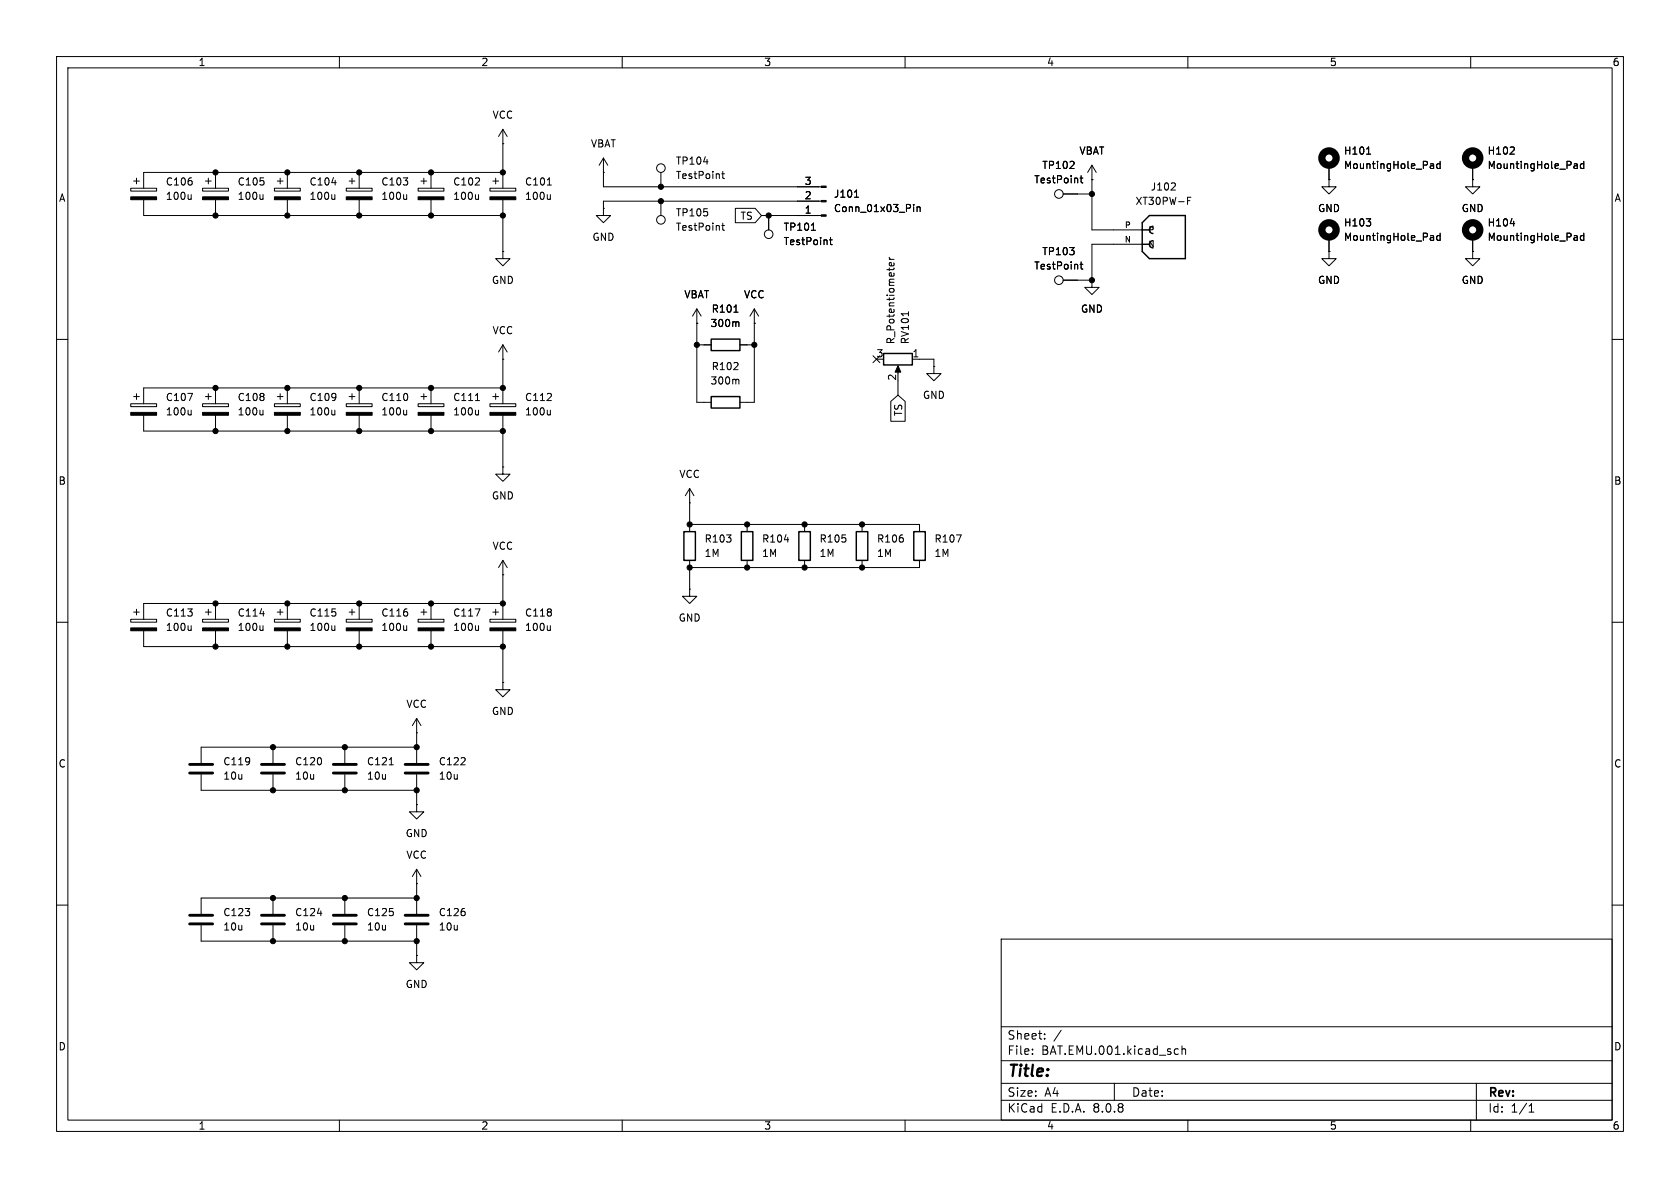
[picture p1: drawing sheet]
<svg xmlns="http://www.w3.org/2000/svg" width="297mm" height="210mm" viewBox="0 0 297 210" stroke-linecap="round" stroke-linejoin="round" font-family="sans-serif">
<g fill="none" stroke="#000" stroke-width=".18">
<path d="M10 10h277v190h-277zM12 12h273v186h-273zM60 10v2M110 10v2M160 10v2M210 10v2M260 10v2M23.1 33.3h4.6v.5h-4.6zM23.6 32h1M24.1 31.5v1M25.4 35.3v2.8h63.5M33.8 34.4v.9"/>
<path d="M33.8 35.1l-.2 .2M35.8 33.3h4.6v.5h-4.6zM36.3 32h1M36.8 31.5v1M38.1 30.5v2.8M38.1 35.3v2.8M46.5 34.4v.9M46.5 35.1l-.2 .2M48.5 33.3h4.6v.5h-4.6zM49 32h1M49.5 31.5v1M50.8 30.5v2.8"/>
<path d="M50.8 35.3v2.8M58.7 32.3h.7M59.2 34.4v.9M59.2 35.1l-.2 .2M61.2 33.3h4.6v.5h-4.6zM61.7 32h1M62.2 31.5v1M63.5 30.5v2.8M63.5 35.3v2.8M71.9 35.1l-.2 .2M71.9 34.4v.9M73.9 33.3h4.6v.5h-4.6z"/>
<path d="M74.4 32h1M74.9 31.5v1M76.2 30.5v2.8M76.2 35.3v2.8M84.6 34.4v.9M84.6 35.1l-.2 .2M86.6 33.3h4.6v.5h-4.6zM87.1 32h1M87.6 31.5v1M88.9 25.4h.1M88.9 30.5h-63.5v2.8M88.9 22.9v10.4"/>
<path d="M88.9 35.3v9.2M88.9 22.9l-.8 1.2M88.9 22.9l.8 1.2M96.8 32.7h.7M97.3 35.1l-.2 .2M97.3 34.4v.9M106.7 30.5h.1M106.7 36.8v1.3h1.2l-1.2 1.3-1.3-1.3h1.3M106.7 36.8h.1M106.7 27.9v5.1h38.5M106.7 27.9l-.8 1.3M106.7 27.9l.7 1.3"/>
<path d="M116.8 30.5v2.5M116.8 35.6v2.5M124.4 28.6h.8M127.6 30.7h.5M127.6 39.9h.5M127.8 30.3v1.1l.3 .2M127.8 39.4v1.1l.3 .2M130 36.8h3.5l1.1 1.3-1.1 1.3h-3.5zM134.6 38.1h10.6M135.9 38.1v2.5M145.2 35.6h-38.5v1.2M151.1 34.9h.7"/>
<path d="M161.5 36.1v.2M161.5 36.6v.8M162.1 36.6v.8M162.1 36.7l.2-.1h.3l.1 .8M188 34.3h5M190.9 31.5h.5M191.1 31.1v1l.3 .2M193 31.8h.1M193 29.2l-.7 1.3M193 29.2v11.4h8.9M193 29.2l.8 1.3M207.7 32.4l.1 .2-.1 .3-.7 .7h.8"/>
<path d="M209.9 34.9h.6M209.9 35.5h.5M234.9 31.8v1.2h1.3l-1.3 1.3-1.2-1.3h1.2M234.9 31.8h.1M234.9 29.2v2.6M241.5 38.7h.8l-.4 .5M241.6 27.2h.7M242.3 39.3v.5M253 28.9h.3l.1 .2v.7M253.4 29.7l-.4 .1M253.4 29.2l-.4 .1M254.6 29l-.4-.1-.2 .3 .1 .5h.5"/>
<path d="M254.6 28.5v1.3M260.3 31.8v1.2h1.3l-1.3 1.3-1.2-1.3h1.2M260.3 31.8h.1M260.3 29.2v2.6M266.9 27.2h.8M267 39.5h.8M267.7 26.1v.4M278.4 28.9h.3l.1 .2v.7M278.8 29.7l-.4 .1M278.8 29.2l-.4 .1M280 29l-.4-.1-.2 .3 .1 .5h.5M280 28.5v1.3"/>
<path d="M88.9 44.5v1.2h1.3l-1.3 1.3-1.3-1.3h1.3M88.9 44.5h.1M123.2 57.2h.1M123.2 54.6l-.8 1.3M123.2 54.6v16.5h2.5M123.2 54.6l.8 1.3M129.8 55.2h.7M130.3 56.9l.3 .2v.6M133.3 57.2h.1M133.3 54.6l-.7 1.3M133.3 54.6v16.5h-2.5M133.3 54.6l.8 1.3"/>
<path d="M143.4 40.7h.8M146.6 42.4h.5M146.8 42v1.1l.3 .2M157.2 45.5l.3 .4M157.2 45.9h.9M158 46.5l.1 .3-.2 .2-.6-.1v-.4l.2-.1 .1 .6M160.6 55.1v.7M188 49.5h5M190.9 46.7h.5M191.1 46.3v1.1l.3 .2M193 49.5v1.3h1.3l-1.3 1.3-1.2-1.3h1.2M193 49.5h.1"/>
<path d="M201.9 43.2h-8.9v6.3M234.9 44.5v1.2h1.3l-1.3 1.3-1.2-1.3h1.2M234.9 44.5h.1M234.9 41.9v2.6M253 41.6h.3l.1 .2v.7M253.4 42.4l-.4 .1M253.4 41.9l-.4 .1M254.6 41.2v1.3M254.6 41.7l-.4-.1-.2 .3 .1 .5h.5M260.3 44.5v1.2h1.3l-1.3 1.3-1.2-1.3h1.2M260.3 44.5h.1M260.3 41.9v2.6"/>
<path d="M278.4 41.6h.3l.1 .2v.7M278.8 42.4l-.4 .1M278.8 41.9l-.4 .1M280 41.7l-.4-.1-.2 .3 .1 .5h.5M280 41.2v1.3M10 60h2M23.1 71.4h4.6v.5h-4.6zM23.6 70.1h1M24.1 69.6v1M25.4 73.4v2.8h63.5M33.2 69.5h.8l-.5 1.3M33.8 72.5v.9"/>
<path d="M33.8 73.2l-.2 .2M35.8 71.4h4.6v.5h-4.6zM36.3 70.1h1M36.8 69.6v1M38.1 68.6v2.8M38.1 73.4v2.8M46.5 72.5v.9M46.5 73.2l-.2 .2M48.5 71.4h4.6v.5h-4.6zM49 70.1h1M49.5 69.6v1M50.8 68.6v2.8"/>
<path d="M50.8 73.4v2.8M59.2 72.5v.9M59.2 73.2l-.2 .2M61.2 71.4h4.6v.5h-4.6zM61.7 70.1h1M62.2 69.6v1M63.5 68.6v2.8M63.5 73.4v2.8M71.9 72.5v.9M71.9 73.2l-.2 .2M73.9 71.4h4.6v.5h-4.6zM74.4 70.1h1"/>
<path d="M74.9 69.6v1M76.2 68.6v2.8M76.2 73.4v2.8M84.1 70.8h.7M84.6 72.5v.9M84.6 73.2l-.2 .2M86.6 71.4h4.6v.5h-4.6zM87.1 70.1h1M87.6 69.6v1M88.9 63.5h.1M88.9 68.6h-63.5v2.8M88.9 61v10.4"/>
<path d="M88.9 73.4v9.2M88.9 61l-.8 1.2M88.9 61l.8 1.2M97.3 72.5v.9M97.3 73.2l-.2 .2M123.2 61h2.5M130.3 67l.3 .2v.7M130.8 61h2.5M154.3 62.9l1.2 1.2M155.5 62.9l-1.2 1.2M157.5 71l1.2-1.1 1.3 1.1v3.5h-2.5zM158.7 65v1"/>
<path d="M158.7 67.3v2.6M161.3 63.5h3.8v1.3M165.1 64.8v1.2h1.3l-1.3 1.3-1.3-1.3h1.3M165.1 64.8h.1M285 60h2M88.9 82.6v1.2h1.3l-1.3 1.3-1.3-1.3h1.3M88.9 82.6h.1M88.9 99.1v10.4M88.9 99.1l-.8 1.2M88.9 99.1l.8 1.2M121.9 88.9h.1M121.9 86.4v7.6"/>
<path d="M121.9 99.1v5M121.9 86.4l-.7 1.2M121.9 86.4l.8 1.2M121.9 92.7h40.7v1.3M132.1 92.7v1.3M132.1 99.1v1.2M138.7 95.4h.7M142.2 92.7v1.3M142.2 99.1v1.2M152.4 92.7v1.3M152.4 99.1v1.2M162.6 99.1v1.2h-40.7"/>
<path d="M169.1 94.6h.8l-.5 1.2M10 110h2M23.1 109.5h4.6v.5h-4.6zM23.6 108.2h1M24.1 107.7v1M25.4 111.5v2.8h63.5M33.8 110.6v.9M33.8 111.3l-.2 .2M35.8 109.5h4.6v.5h-4.6zM36.3 108.2h1M36.8 107.7v1M38.1 106.7v2.8"/>
<path d="M38.1 111.5v2.8M46 108.5h.7M46.5 110.6v.9M46.5 111.3l-.2 .2M48.5 109.5h4.6v.5h-4.6zM49 108.2h1M49.5 107.7v1M50.8 106.7v2.8M50.8 111.5v2.8M59.2 110.6v.9M59.2 111.3l-.2 .2M61.2 109.5h4.6v.5h-4.6z"/>
<path d="M61.7 108.2h1M62.2 107.7v1M63.5 106.7v2.8M63.5 111.5v2.8M71.9 110.6v.9M71.9 111.3l-.2 .2M73.9 109.5h4.6v.5h-4.6zM74.4 108.2h1M74.9 107.7v1M76.2 106.7v2.8M76.2 111.5v2.8M84 107.6h.8l-.5 1.3"/>
<path d="M84.6 110.6v.9M84.6 111.3l-.2 .2M86.6 109.5h4.6v.5h-4.6zM87.1 108.2h1M87.6 107.7v1M88.9 101.6h.1M88.9 106.7h-63.5v2.8M88.9 111.5v9.2M97.3 110.6v.9M97.3 111.3l-.2 .2M121.9 104.1v1.3h1.3l-1.3 1.3-1.3-1.3h1.3M121.9 104.1h.1"/>
<path d="M285 110h2M35.6 136.9v2.8h38.1M48.3 132.1v2.8M48.3 136.9v2.8M61 132.1v2.8M61 136.9v2.8M68.8 135.2h.7M73.7 129.5h.1M73.7 127v7.9M73.7 136.9v5.3M73.7 132.1h-38.1v2.8M73.7 127l-.8 1.3"/>
<path d="M73.7 127l.7 1.3M88.9 120.7v1.2h1.3l-1.3 1.3-1.3-1.3h1.3M88.9 120.7h.1M48.3 158.8v2.7M61 158.8v2.7M73.7 156.2h.1M73.7 142.2v1.3h1.2l-1.2 1.3-1.3-1.3h1.3M73.7 142.2h.1M73.7 153.7l-.8 1.2M73.7 153.7v7.8M73.7 153.7l.7 1.2M73.7 158.8h-38.1v2.7"/>
<path d="M10 160h2M35.6 163.6v2.8h38.1M48.3 163.6v2.8M56.1 161.4h.8M61 163.6v2.8M73.7 168.9v1.3h1.2l-1.2 1.3-1.3-1.3h1.3M73.7 168.9h.1M73.7 163.6v5.3M177 166h108v32h-108zM285 160h2M60 198v2M110 198v2"/>
<path d="M160 198v2M177 194.5h108M177 191.5h108M177 187.5h108M177 181.5h108M182.5 186.3v.1M182.5 185.5v.1M184.7 183.6v.1M184.7 182.8v.1M187.6 182.1l-1.3 2M197 191.5v3M207.9 185.4l.4 .1"/>
<path d="M208.3 186.3l-.4 .1M209 185.5l.2-.1 .3 .1 .1 .9M209 184.9v1.5M210 198v2M260 198v2M261 191.5v6.5M270.3 196.6h.9M270.3 195.5l.4-.4v1.5"/>
<circle cx="116.8" cy="29.7" r=".76"/>
<circle cx="116.8" cy="38.9" r=".76"/>
<circle cx="187.2" cy="34.3" r=".76"/>
<circle cx="135.9" cy="41.4" r=".76"/>
<circle cx="187.2" cy="49.5" r=".76"/>
</g>
<g fill="none" stroke="#000" stroke-width=".51">
<path d="M33.5 136.7h4.1M33.5 135.1h4.1M46.2 136.7h4.1M46.2 135.1h4.1M58.9 136.7h4.1M58.9 135.1h4.1M71.6 136.7h4.1M71.6 135.1h4.1M33.5 163.3h4.1M33.5 161.8h4.1M46.2 163.3h4.1M46.2 161.8h4.1"/>
<path d="M58.9 163.3h4.1M58.9 161.8h4.1M71.6 163.3h4.1M71.6 161.8h4.1"/>
</g>
<g fill="#000" stroke="#000" stroke-width=".18">
<path d="M23.1 34.8h4.6v.5h-4.6zM35.8 34.8h4.6v.5h-4.6zM48.5 34.8h4.6v.5h-4.6zM61.2 34.8h4.6v.5h-4.6zM73.9 34.8h4.6v.5h-4.6zM86.6 34.8h4.6v.5h-4.6zM145.2 32.9h.8v.2h-.8zM145.2 35.4h.8v.3h-.8zM145.2 38h.8v.2h-.8zM23.1 72.9h4.6v.5h-4.6zM35.8 72.9h4.6v.5h-4.6zM48.5 72.9h4.6v.5h-4.6z"/>
<path d="M61.2 72.9h4.6v.5h-4.6zM73.9 72.9h4.6v.5h-4.6zM86.6 72.9h4.6v.5h-4.6zM158.7 64.6l.6 1.2h-1.1zM23.1 111h4.6v.5h-4.6zM35.8 111h4.6v.5h-4.6zM48.5 111h4.6v.5h-4.6zM61.2 111h4.6v.5h-4.6zM73.9 111h4.6v.5h-4.6zM86.6 111h4.6v.5h-4.6z"/>
<circle cx="38.1" cy="30.5" r=".46"/>
<circle cx="38.1" cy="38.1" r=".46"/>
<circle cx="50.8" cy="38.1" r=".46"/>
<circle cx="50.8" cy="30.5" r=".46"/>
<circle cx="63.5" cy="30.5" r=".46"/>
<circle cx="63.5" cy="38.1" r=".46"/>
<circle cx="76.2" cy="30.5" r=".46"/>
<circle cx="76.2" cy="38.1" r=".46"/>
<circle cx="88.9" cy="38.1" r=".46"/>
<circle cx="88.9" cy="30.5" r=".46"/>
<circle cx="116.8" cy="33" r=".46"/>
<circle cx="116.8" cy="35.6" r=".46"/>
<circle cx="135.9" cy="38.1" r=".46"/>
<circle cx="193" cy="34.3" r=".46"/>
<circle cx="193" cy="49.5" r=".46"/>
<circle cx="38.1" cy="68.6" r=".46"/>
<circle cx="38.1" cy="76.2" r=".46"/>
<circle cx="50.8" cy="76.2" r=".46"/>
<circle cx="50.8" cy="68.6" r=".46"/>
<circle cx="63.5" cy="68.6" r=".46"/>
<circle cx="63.5" cy="76.2" r=".46"/>
<circle cx="76.2" cy="68.6" r=".46"/>
<circle cx="76.2" cy="76.2" r=".46"/>
<circle cx="88.9" cy="76.2" r=".46"/>
<circle cx="88.9" cy="68.6" r=".46"/>
<circle cx="123.2" cy="61" r=".46"/>
<circle cx="133.3" cy="61" r=".46"/>
<circle cx="121.9" cy="92.7" r=".46"/>
<circle cx="132.1" cy="92.7" r=".46"/>
<circle cx="142.2" cy="92.7" r=".46"/>
<circle cx="152.4" cy="92.7" r=".46"/>
<circle cx="38.1" cy="114.3" r=".46"/>
<circle cx="38.1" cy="106.7" r=".46"/>
<circle cx="50.8" cy="106.7" r=".46"/>
<circle cx="50.8" cy="114.3" r=".46"/>
<circle cx="63.5" cy="114.3" r=".46"/>
<circle cx="63.5" cy="106.7" r=".46"/>
<circle cx="76.2" cy="114.3" r=".46"/>
<circle cx="76.2" cy="106.7" r=".46"/>
<circle cx="88.9" cy="106.7" r=".46"/>
<circle cx="88.9" cy="114.3" r=".46"/>
<circle cx="121.9" cy="100.3" r=".46"/>
<circle cx="132.1" cy="100.3" r=".46"/>
<circle cx="142.2" cy="100.3" r=".46"/>
<circle cx="152.4" cy="100.3" r=".46"/>
<circle cx="48.3" cy="139.7" r=".46"/>
<circle cx="48.3" cy="132.1" r=".46"/>
<circle cx="61" cy="139.7" r=".46"/>
<circle cx="61" cy="132.1" r=".46"/>
<circle cx="73.7" cy="139.7" r=".46"/>
<circle cx="73.7" cy="132.1" r=".46"/>
<circle cx="48.3" cy="158.8" r=".46"/>
<circle cx="61" cy="158.8" r=".46"/>
<circle cx="73.7" cy="158.8" r=".46"/>
<circle cx="48.3" cy="166.4" r=".46"/>
<circle cx="61" cy="166.4" r=".46"/>
<circle cx="73.7" cy="166.4" r=".46"/>
</g>
<path d="M201.9 39.4l1.3-1.3h6.3v7.6h-6.3l-1.3-1.2zM125.7 59.9h5.1v2.1h-5.1zM201.9 43.2h1.3M201.9 40.6h1.3M125.7 70.1h5.1v2h-5.1zM156.2 62.5h5.1v2h-5.1zM120.9 94h2v5.1h-2zM131.1 94h2v5.1h-2zM141.2 94h2.1v5.1h-2.1zM151.4 94h2v5.1h-2zM161.5 94h2.1v5.1h-2.1z" fill="none" stroke="#000" stroke-width=".25"/>
<g fill="none" stroke="#000" stroke-width="1.3">
<circle cx="234.9" cy="27.9" r="1.27"/>
<circle cx="260.4" cy="27.9" r="1.27"/>
<circle cx="234.9" cy="40.6" r="1.27"/>
<circle cx="260.4" cy="40.6" r="1.27"/>
</g>
<text font-size="2.8" x="178" y="190.9">Title:</text>
<g font-size="2.1">
<text x="178" y="184">Sheet:</text>
<text x="178" y="186.7">File:</text>
<text x="184.1" y="186.7">BAT.EMU.001.kicad_sch</text>
<text x="178" y="196.9">KiCad</text>
<text x="178" y="194.1">Size:</text>
<text x="184.7" y="194.1">A4</text>
<text x="185.7" y="196.9">E.D.A.</text>
<text x="193.3" y="196.9">8.0.8</text>
<text x="200" y="194.1">Date:</text>
<text x="263" y="194.3">Rev:</text>
<text x="263" y="196.9">Id:</text>
<text x="267.1" y="196.9">1/1</text>
</g>
<g font-size="1.8">
<text x="35" y="11.9">1</text>
<text x="85" y="11.9">2</text>
<text x="135" y="11.9">3</text>
<text x="185" y="11.9">4</text>
<text x="235" y="11.9">5</text>
<text x="285" y="11.9">6</text>
<text x="87" y="21.2">VCC</text>
<text x="104.4" y="26.3">VBAT</text>
<text x="119.4" y="29.3">TP104</text>
<text x="190.7" y="27.5">VBAT</text>
<text x="237.5" y="27.5">H101</text>
<text x="262.9" y="27.5">H102</text>
<text x="10.3" y="35.9">A</text>
<text x="29.2" y="33">C106</text>
<text x="29.2" y="35.5">100u</text>
<text x="41.9" y="33">C105</text>
<text x="41.9" y="35.5">100u</text>
<text x="54.6" y="33">C104</text>
<text x="54.6" y="35.5">100u</text>
<text x="67.3" y="33">C103</text>
<text x="67.3" y="35.5">100u</text>
<text x="80" y="33">C102</text>
<text x="80" y="35.5">100u</text>
<text x="92.7" y="33">C101</text>
<text x="92.7" y="35.5">100u</text>
<text x="119.4" y="31.9">TestPoint</text>
<text x="142.2" y="35.3">2</text>
<text x="142.2" y="32.8">3</text>
<text x="147.3" y="35.2">J101</text>
<text x="182.7" y="32.6">TestPoint</text>
<text x="184.2" y="30.1">TP102</text>
<text x="203.3" y="33.9">J102</text>
<text x="237.5" y="30.1">MountingHole_Pad</text>
<text x="262.9" y="30.1">MountingHole_Pad</text>
<text x="285.3" y="35.9">A</text>
<text x="119.4" y="38.5">TP105</text>
<text x="119.4" y="41">TestPoint</text>
<text x="130.8" y="39.1">TS</text>
<text x="138.4" y="41">TP101</text>
<text x="142.2" y="37.8">1</text>
<text x="147.3" y="37.7">Conn_01x03_Pin</text>
<text x="200.6" y="36.4">XT30PW-F</text>
<text x="232.9" y="37.7">GND</text>
<text x="237.5" y="40.2">H103</text>
<text x="258.3" y="37.7">GND</text>
<text x="262.9" y="40.2">H104</text>
<text x="104.6" y="42.8">GND</text>
<text x="138.4" y="43.5">TestPoint</text>
<text x="182.7" y="47.9">TestPoint</text>
<text x="184.2" y="45.3">TP103</text>
<text x="237.5" y="42.8">MountingHole_Pad</text>
<text x="262.9" y="42.8">MountingHole_Pad</text>
<text x="86.9" y="50.4">GND</text>
<text x="120.9" y="52.9">VBAT</text>
<text x="131.4" y="52.9">VCC</text>
<text x="232.9" y="50.4">GND</text>
<text x="258.3" y="50.4">GND</text>
<text x="87" y="59.3">VCC</text>
<text x="125.5" y="58">300m</text>
<text x="125.7" y="55.5">R101</text>
<text x="191" y="55.5">GND</text>
<text x="125.7" y="65.6">R102</text>
<text x="154.9" y="63.2">3</text>
<text x="158.3" y="61" transform="rotate(-90 158.3 61)">R_Potentiometer</text>
<text x="160.9" y="61" transform="rotate(-90 160.9 61)">RV101</text>
<text x="161.2" y="63.2">1</text>
<text x="29.2" y="71.1">C107</text>
<text x="41.9" y="71.1">C108</text>
<text x="54.6" y="71.1">C109</text>
<text x="67.3" y="71.1">C110</text>
<text x="80" y="71.1">C111</text>
<text x="92.7" y="71.1">C112</text>
<text x="125.5" y="68.2">300m</text>
<text x="158.5" y="67.4" transform="rotate(-90 158.5 67.4)">2</text>
<text x="163.1" y="70.7">GND</text>
<text x="29.2" y="73.6">100u</text>
<text x="41.9" y="73.6">100u</text>
<text x="54.6" y="73.6">100u</text>
<text x="67.3" y="73.6">100u</text>
<text x="80" y="73.6">100u</text>
<text x="92.7" y="73.6">100u</text>
<text x="159.7" y="73.7" transform="rotate(-90 159.7 73.7)">TS</text>
<text x="10.3" y="85.9">B</text>
<text x="86.9" y="88.5">GND</text>
<text x="120" y="84.7">VCC</text>
<text x="285.3" y="85.9">B</text>
<text x="87" y="97.4">VCC</text>
<text x="124.5" y="96.1">R103</text>
<text x="124.5" y="98.7">1M</text>
<text x="134.6" y="96.1">R104</text>
<text x="134.6" y="98.7">1M</text>
<text x="144.8" y="96.1">R105</text>
<text x="144.8" y="98.7">1M</text>
<text x="154.9" y="96.1">R106</text>
<text x="154.9" y="98.7">1M</text>
<text x="165.1" y="96.1">R107</text>
<text x="165.1" y="98.7">1M</text>
<text x="29.2" y="109.2">C113</text>
<text x="29.2" y="111.7">100u</text>
<text x="41.9" y="109.2">C114</text>
<text x="41.9" y="111.7">100u</text>
<text x="54.6" y="109.2">C115</text>
<text x="54.6" y="111.7">100u</text>
<text x="67.3" y="109.2">C116</text>
<text x="67.3" y="111.7">100u</text>
<text x="80" y="109.2">C117</text>
<text x="80" y="111.7">100u</text>
<text x="92.7" y="109.2">C118</text>
<text x="92.7" y="111.7">100u</text>
<text x="119.9" y="110.1">GND</text>
<text x="71.7" y="125.3">VCC</text>
<text x="86.9" y="126.6">GND</text>
<text x="10.3" y="135.9">C</text>
<text x="39.4" y="135.5">C119</text>
<text x="52.1" y="135.5">C120</text>
<text x="64.8" y="135.5">C121</text>
<text x="77.5" y="135.5">C122</text>
<text x="285.3" y="135.9">C</text>
<text x="39.4" y="138">10u</text>
<text x="52.1" y="138">10u</text>
<text x="64.8" y="138">10u</text>
<text x="77.5" y="138">10u</text>
<text x="71.6" y="148.2">GND</text>
<text x="71.7" y="152">VCC</text>
<text x="39.4" y="162.2">C123</text>
<text x="39.4" y="164.7">10u</text>
<text x="52.1" y="162.2">C124</text>
<text x="52.1" y="164.7">10u</text>
<text x="64.8" y="162.2">C125</text>
<text x="64.8" y="164.7">10u</text>
<text x="77.5" y="162.2">C126</text>
<text x="77.5" y="164.7">10u</text>
<text x="71.6" y="174.9">GND</text>
<text x="10.3" y="185.9">D</text>
<text x="285.3" y="185.9">D</text>
<text x="35" y="199.9">1</text>
<text x="85" y="199.9">2</text>
<text x="135" y="199.9">3</text>
<text x="185" y="199.9">4</text>
<text x="235" y="199.9">5</text>
<text x="285" y="199.9">6</text>
</g>
<g font-size="1.4">
<text x="198.8" y="40.4">P</text>
<text x="202.9" y="41.4">P</text>
<text x="198.7" y="42.9">N</text>
<text x="202.9" y="43.9">N</text>
</g>
</svg>
